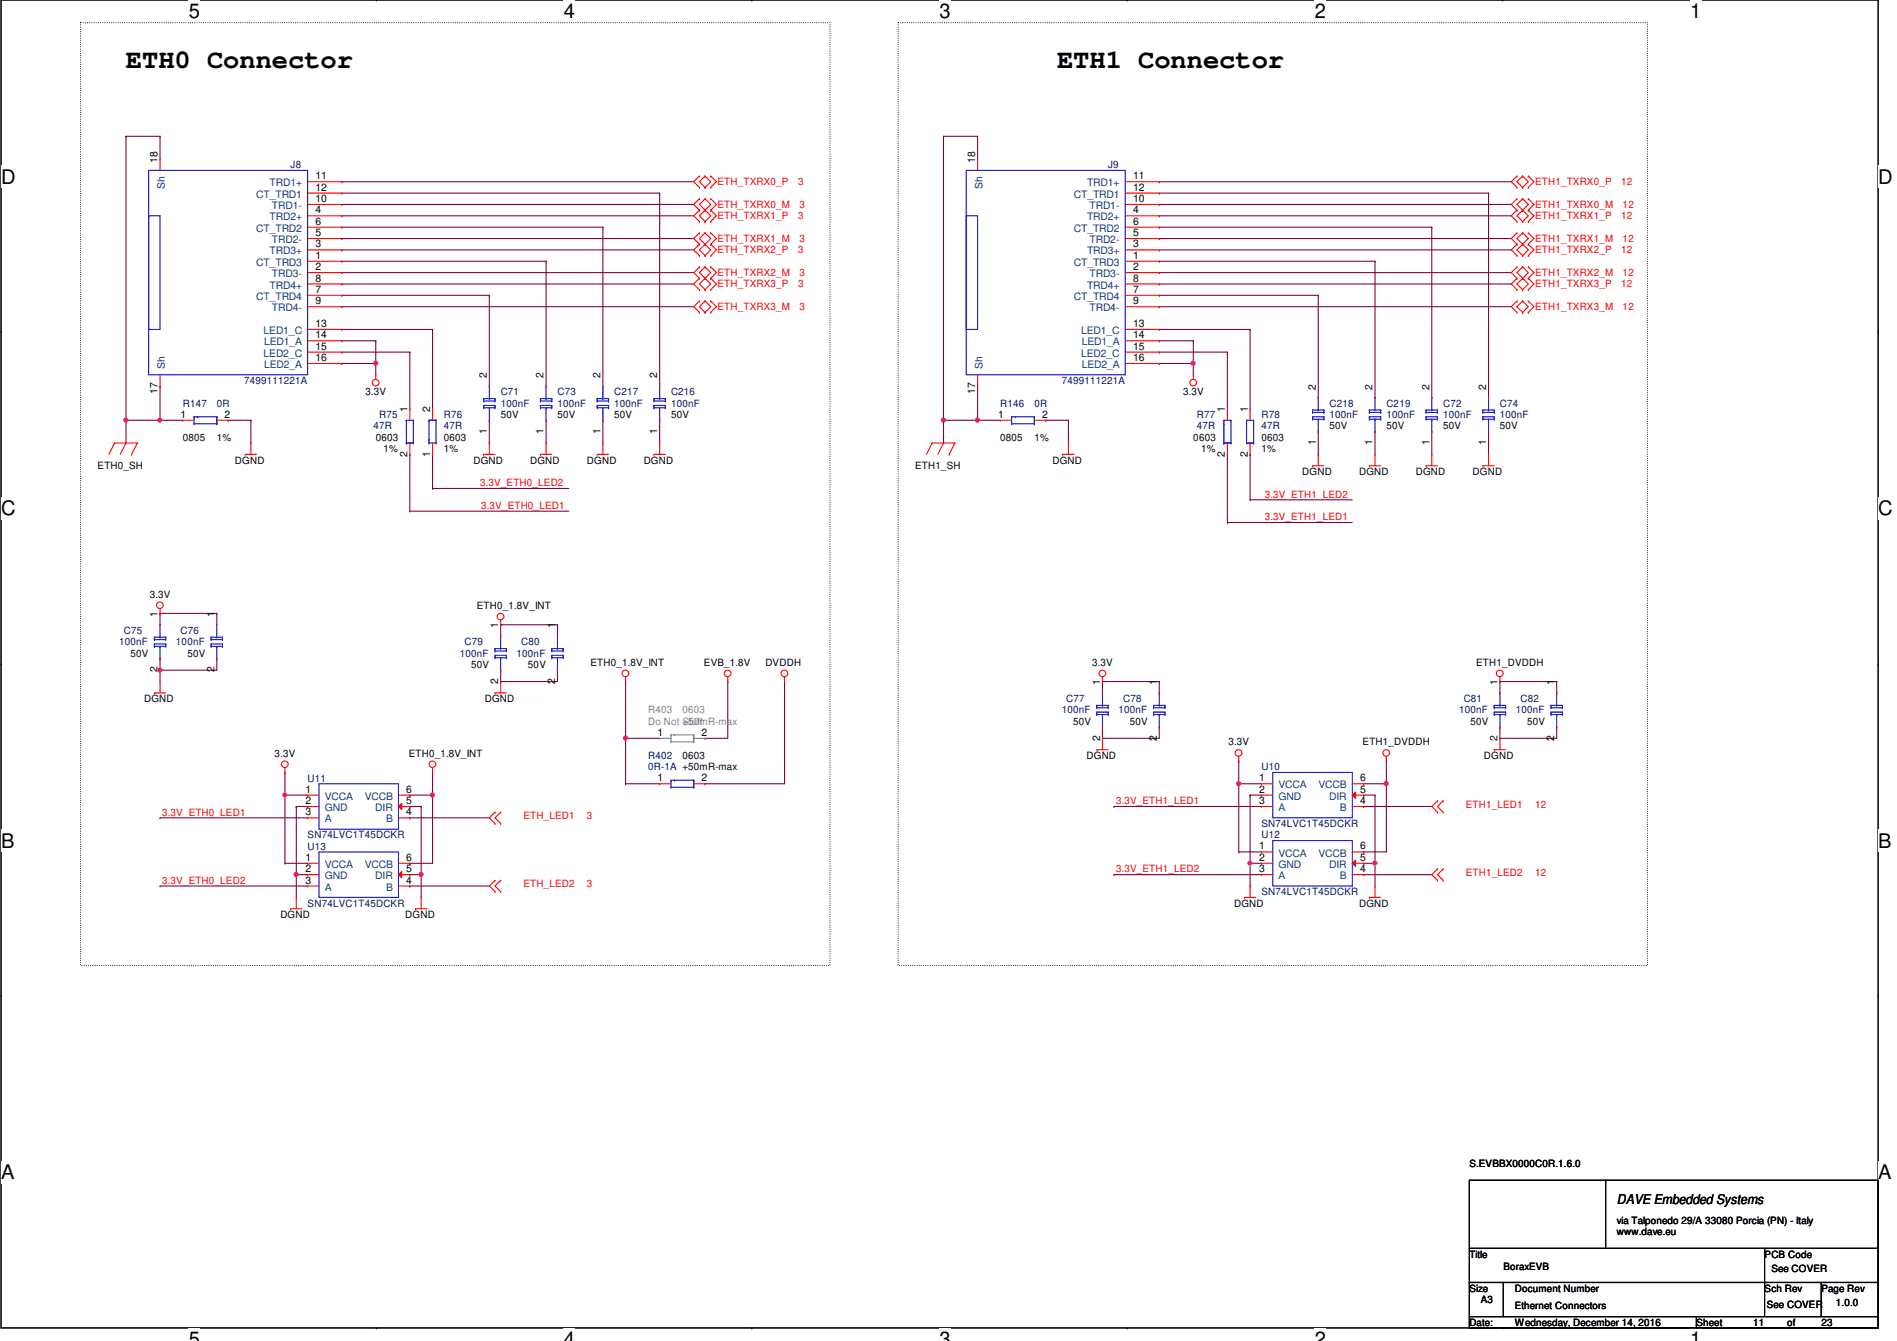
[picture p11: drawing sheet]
<svg xmlns="http://www.w3.org/2000/svg" width="297mm" height="210mm" viewBox="0 0 297 210" stroke-linecap="round" stroke-linejoin="round" font-family="sans-serif">
<path d="M.2 0h293.9v207.9h-293.9z" fill="none" stroke="#000" stroke-width=".17"/>
<g fill="#fff">
<path d="M29.5 0h1.8v3.5h-1.8z"/>
<path d="M29.5 207.9h1.8v2h-1.8z"/>
</g>
<path d="M58.9 0h.1M58.9 207.9h.1" fill="none" stroke="#000" stroke-width=".17"/>
<g fill="#fff">
<path d="M88.3 0h1.7v3.5h-1.7z"/>
<path d="M88.3 207.9h1.7v2h-1.7z"/>
</g>
<path d="M117.7 0h.1M117.7 207.9h.1" fill="none" stroke="#000" stroke-width=".17"/>
<g fill="#fff">
<path d="M147.1 0h1.7v3.5h-1.7z"/>
<path d="M147.1 207.9h1.7v2h-1.7z"/>
</g>
<path d="M176.5 0h.1M176.5 207.9h.1" fill="none" stroke="#000" stroke-width=".17"/>
<g fill="#fff">
<path d="M205.9 0h1.7v3.5h-1.7z"/>
<path d="M205.9 207.9h1.7v2h-1.7z"/>
</g>
<path d="M235.3 0h.1M235.3 207.9h.1" fill="none" stroke="#000" stroke-width=".17"/>
<g fill="#fff">
<path d="M264.7 0h1.7v3.5h-1.7z"/>
<path d="M264.7 207.9h1.7v2h-1.7z"/>
<path d="M.2 26h2.2v3.4h-2.2z"/>
<path d="M294.1 26h2.2v3.4h-2.2z"/>
<path d="M.2 77.9h2.2v3.5h-2.2z"/>
<path d="M294.1 77.9h2.2v3.5h-2.2z"/>
</g>
<path d="M.2 51.9h.1M294.1 51.9h.1" fill="none" stroke="#000" stroke-width=".17"/>
<g fill="#fff">
<path d="M.2 129.9h2v3.4h-2z"/>
<path d="M294.1 129.9h2.1v3.4h-2.1z"/>
</g>
<path d="M.2 103.9h.1M294.1 103.9h.1" fill="none" stroke="#000" stroke-width=".17"/>
<path d="M.2 103.9h.1M294.1 103.9h.1" fill="none" stroke="#000" stroke-width=".16"/>
<g fill="#fff">
<path d="M.2 181.8h2v3.5h-2z"/>
<path d="M294.1 181.8h2.1v3.5h-2.1z"/>
</g>
<path d="M.2 155.9h.1M294.1 155.9h.1" fill="none" stroke="#000" stroke-width=".17"/>
<path d="M12.6 3.6h117.4v147.5h-117.4zM140.6 3.6h117.4v147.5h-117.4z" fill="none" stroke="#000" stroke-width=".17" stroke-dasharray="0 .3"/>
<path d="M19.7 21.3h.1M19.7 21.3v44.5M19.7 65.8h.1M19.7 65.8h5.4" fill="none" stroke="#7f0040" stroke-width=".17"/>
<circle cx="19.7" cy="65.8" r=".32" fill="#f0f"/>
<circle cx="19.7" cy="65.8" r=".32" fill="none" stroke="#f0f" stroke-width=".17"/>
<path d="M25.1 21.3h.1M25.1 21.3v3.6M19.7 65.8h.1M19.7 65.8v3.5M25.1 65.8h.1M25.1 60.5h.1M25.1 65.8h3.5M25.1 60.5v5.3M35.7 65.8h.1M35.7 65.8h3.6M39.3 65.8h.1M39.3 65.8v3.5" fill="none" stroke="#7f0040" stroke-width=".17"/>
<circle cx="25" cy="65.8" r=".32" fill="#f0f"/>
<circle cx="25" cy="65.8" r=".32" fill="none" stroke="#f0f" stroke-width=".17"/>
<g fill="none" stroke="#7f0040" stroke-width=".17">
<path d="M19.7 21.3h.1M19.7 21.3h5.4M53.5 32h.1M53.5 28.4h.1M53.5 39.1h.1M53.5 33.8h.1M53.5 37.3h.1M53.5 32h55.1M53.5 28.4h55.1M53.5 39.1h55.1M53.5 33.8h55.1M53.5 37.3h55.1"/>
<path d="M53.5 42.7h.1M53.5 44.4h.1M53.5 48h.1M53.5 42.7h55.1M53.5 44.4h55.1M53.5 48h55.1M76.6 65.8h.1M76.6 65.8v3.5M25.1 103.1h.1M25.1 103.1v1.8"/>
</g>
<circle cx="25" cy="104.9" r=".32" fill="#f0f"/>
<circle cx="25" cy="104.9" r=".32" fill="none" stroke="#f0f" stroke-width=".17"/>
<g fill="none" stroke="#7f0040" stroke-width=".17">
<path d="M25.1 96h.1M25.1 96h8.8M25.1 96v1.8M33.9 96h.1M33.9 96v1.8M78.4 97.8h.1M78.4 97.8v1.8M78.4 97.8h8.9M87.3 97.8h.1M87.3 97.8v1.8M25.1 104.9h.1M25.1 104.9v1.8"/>
<path d="M33.9 103.1h.1M33.9 103.1v1.8h-8.8M78.4 104.9h.1M78.4 106.7h.1M78.4 104.9v1.8M87.3 104.9h.1M87.3 104.9v1.8h-8.9M25.1 138.7h.1M25.1 128h.1M25.1 138.7h23.1M25.1 128h23.1M64.2 124.5h.1"/>
<path d="M64.2 135.1h.1M64.2 124.5h3.5M67.7 120.9h.1M67.7 124.5h.1M67.7 120.9v14.2h-3.5"/>
</g>
<circle cx="67.7" cy="124.4" r=".32" fill="#f0f"/>
<circle cx="67.7" cy="124.4" r=".32" fill="none" stroke="#f0f" stroke-width=".17"/>
<path d="M44.6 120.9h.1M44.6 124.5h.1M44.6 120.9v14.2M44.6 124.5h3.6" fill="none" stroke="#7f0040" stroke-width=".17"/>
<circle cx="44.6" cy="124.4" r=".32" fill="#f0f"/>
<circle cx="44.6" cy="124.4" r=".32" fill="none" stroke="#f0f" stroke-width=".17"/>
<path d="M44.6 135.1h.1M44.6 135.1h3.6M46.4 136.9h.1M46.4 126.2h.1M46.4 136.9h1.8M46.4 126.2v14.3M46.4 126.2h1.8" fill="none" stroke="#7f0040" stroke-width=".17"/>
<circle cx="46.4" cy="136.9" r=".32" fill="#f0f"/>
<circle cx="46.4" cy="136.9" r=".32" fill="none" stroke="#f0f" stroke-width=".17"/>
<path d="M64.2 136.9h.1M64.2 136.9h1.8M66 136.9h.1M66 126.2h.1M66 126.2v14.3" fill="none" stroke="#7f0040" stroke-width=".17"/>
<circle cx="65.9" cy="136.9" r=".32" fill="#f0f"/>
<circle cx="65.9" cy="136.9" r=".32" fill="none" stroke="#f0f" stroke-width=".17"/>
<path d="M147.7 21.3h.1M147.7 21.3v44.5M147.7 65.8h.1M147.7 65.8h5.4M64.2 126.2h.1M64.2 128h.1M64.2 138.7h.1M64.2 126.2h1.8M64.2 128h12.4M64.2 138.7h12.4" fill="none" stroke="#7f0040" stroke-width=".17"/>
<circle cx="147.7" cy="65.8" r=".32" fill="#f0f"/>
<circle cx="147.7" cy="65.8" r=".32" fill="none" stroke="#f0f" stroke-width=".17"/>
<g fill="none" stroke="#7f0040" stroke-width=".17">
<path d="M153.1 21.3h.1M153.1 21.3v3.6M147.7 65.8h.1M147.7 65.8v3.5M153.1 65.8h.1M153.1 60.5h.1M153.1 65.8h3.5M153.1 60.5v5.3M163.7 65.8h.1M163.7 65.8h3.6M167.3 65.8h.1M167.3 65.8v3.5"/>
<path d="M192.2 71.1h.1M192.2 71.1v10.7M195.7 71.1h.1M195.7 71.1v7.1"/>
</g>
<circle cx="153" cy="65.8" r=".32" fill="#f0f"/>
<circle cx="153" cy="65.8" r=".32" fill="none" stroke="#f0f" stroke-width=".17"/>
<g fill="none" stroke="#7f0040" stroke-width=".17">
<path d="M147.7 21.3h.1M147.7 21.3h5.4M181.5 32h.1M181.5 28.4h.1M181.5 39.1h.1M181.5 33.8h.1M181.5 37.3h.1M181.5 32h55.1M181.5 28.4h55.1M181.5 39.1h55.1M181.5 33.8h55.1M181.5 37.3h55.1"/>
<path d="M181.5 42.7h.1M181.5 44.4h.1M181.5 48h.1M181.5 42.7h55.1M181.5 44.4h55.1M181.5 48h55.1M224.2 67.6h.1M224.2 67.6v3.5M174.4 126.2h.1M174.4 136.9h.1M174.4 126.2h23.1M174.4 136.9h23.1"/>
<path d="M217.1 122.7h.1M217.1 122.7v10.6"/>
</g>
<circle cx="217.1" cy="122.7" r=".32" fill="#f0f"/>
<circle cx="217.1" cy="122.7" r=".32" fill="none" stroke="#f0f" stroke-width=".17"/>
<path d="M194 122.7h.1M194 122.7v10.6M213.5 122.7h.1M213.5 133.3h.1M213.5 122.7h3.6M213.5 133.3h3.6" fill="none" stroke="#7f0040" stroke-width=".17"/>
<circle cx="193.9" cy="122.7" r=".32" fill="#f0f"/>
<circle cx="193.9" cy="122.7" r=".32" fill="none" stroke="#f0f" stroke-width=".17"/>
<g fill="none" stroke="#7f0040" stroke-width=".17">
<path d="M234.9 106.7h.1M234.9 113.8h.1M234.9 115.6h.1M234.9 106.7v1.8M234.9 113.8v1.8M234.9 106.7h8.9M243.8 106.7h.1M243.8 113.8h.1M243.8 106.7v1.8M243.8 113.8v1.8h-8.9M194 122.7h.1M194 133.3h.1"/>
<path d="M194 122.7h3.5M194 133.3h3.5M195.7 135.1h.1M195.7 124.5h.1M195.7 135.1v3.6M195.7 135.1h1.8M195.7 124.5h1.8M213.5 135.1h.1M213.5 124.5h.1M213.5 136.9h.1M213.5 126.2h.1M213.5 135.1h1.8"/>
<path d="M213.5 124.5h1.8M213.5 136.9h10.7M213.5 126.2h10.7M215.3 135.1h.1M215.3 124.5h.1M215.3 124.5v14.2"/>
</g>
<circle cx="215.3" cy="135.1" r=".32" fill="#f0f"/>
<circle cx="215.3" cy="135.1" r=".32" fill="none" stroke="#f0f" stroke-width=".17"/>
<path d="M194 119.1h.1M194 119.1v3.6M217.1 119.1h.1M217.1 119.1v3.6M195.7 124.5h.1M195.7 124.5v10.6" fill="none" stroke="#7f0040" stroke-width=".17"/>
<circle cx="195.7" cy="135.1" r=".32" fill="#f0f"/>
<circle cx="195.7" cy="135.1" r=".32" fill="none" stroke="#f0f" stroke-width=".17"/>
<g fill="none" stroke="#7f0040" stroke-width=".17">
<path d="M53.5 30.2h.1M53.5 35.6h.1M53.5 30.2h49.8M53.5 35.6h40.9M94.4 35.6h.1M94.4 35.6v24.9M103.3 30.2h.1M103.3 30.2v30.3M53.5 40.9h.1M53.5 46.2h.1M53.5 53.3h.1M53.5 56.9h.1"/>
<path d="M53.5 40.9h32M53.5 46.2h23.1M53.5 53.3h5.3M53.5 56.9h5.3M58.8 56.9h.1M58.8 56.9v1.8M76.6 46.2h.1M76.6 46.2v14.3M85.5 40.9h.1M85.5 40.9v19.6M85.5 65.8h.1M85.5 65.8v3.5"/>
<path d="M94.4 65.8h.1M94.4 65.8v3.5M103.3 65.8h.1M103.3 65.8v3.5M172.6 106.7h.1M172.6 115.6h.1M172.6 113.8h.1M172.6 106.7v1.8M172.6 113.8v1.8M172.6 106.7h8.9M181.5 113.8h.1M181.5 106.7h.1"/>
<path d="M181.5 106.7v1.8M181.5 113.8v1.8h-8.9"/>
</g>
<circle cx="58.8" cy="56.9" r=".32" fill="#f0f"/>
<circle cx="58.8" cy="56.9" r=".32" fill="none" stroke="#f0f" stroke-width=".17"/>
<g fill="none" stroke="#7f0040" stroke-width=".17">
<path d="M181.5 30.2h.1M181.5 35.6h.1M181.5 30.2h51.6M181.5 35.6h42.7M224.2 35.6h.1M224.2 35.6v26.6M233.1 30.2h.1M233.1 30.2v32M53.5 55.1h.1M53.5 51.6h.1M53.5 55.1h10.7M53.5 51.6h14.2"/>
<path d="M58.8 53.3h.1M58.8 53.3v3.6M64.2 55.1h.1M64.2 55.1v8.9M67.7 51.6h.1M67.7 51.6v12.4M181.5 40.9h.1M181.5 46.2h.1M181.5 53.3h.1M181.5 56.9h.1M181.5 40.9h33.8M181.5 46.2h24.9"/>
<path d="M181.5 53.3h5.4M181.5 56.9h5.4M186.9 56.9h.1M186.9 56.9v1.8M206.4 46.2h.1M206.4 46.2v16M215.3 40.9h.1M215.3 40.9v21.3M64.2 71.1h.1M64.2 71.1v8.9M67.7 76.5h.1M67.7 71.1h.1"/>
<path d="M67.7 76.5h21.4M67.7 71.1v5.4M195.7 78.2h.1M195.7 78.2h16M206.4 67.6h.1M206.4 67.6v3.5M215.3 67.6h.1M215.3 67.6v3.5M233.1 67.6h.1M233.1 67.6v3.5M64.2 80h.1M64.2 80h24.9"/>
<path d="M192.2 81.8h.1M192.2 81.8h19.5"/>
</g>
<circle cx="186.8" cy="56.9" r=".32" fill="#f0f"/>
<circle cx="186.8" cy="56.9" r=".32" fill="none" stroke="#f0f" stroke-width=".17"/>
<g fill="none" stroke="#7f0040" stroke-width=".17">
<path d="M181.5 55.1h.1M181.5 51.6h.1M181.5 55.1h10.7M181.5 51.6h14.2M186.9 53.3h.1M186.9 53.3v3.6M192.2 55.1h.1M192.2 55.1v8.9M195.7 51.6h.1M195.7 51.6v12.4M98 115.6h.1M98 115.6h5.3"/>
<path d="M98 115.6v7.1M110.4 115.6h.1M114 106.7h.1M114 106.7v8.9h-3.6M122.8 106.7h.1M122.8 106.7v16h-12.4M110.4 122.7h.1"/>
</g>
<circle cx="97.9" cy="115.5" r=".32" fill="#f0f"/>
<circle cx="97.9" cy="115.5" r=".32" fill="none" stroke="#f0f" stroke-width=".17"/>
<path d="M98 106.7h.1M98 106.7v8.9M98 122.7h.1M98 122.7h5.3" fill="none" stroke="#7f0040" stroke-width=".17"/>
<g fill="none" stroke="#f00" stroke-width=".17">
<path d="M25.1 24.9h.1M25.1 24.9v1.8M48.2 28.4h5.3M48.2 30.2h5.3M48.2 32h5.3M48.2 33.8h5.3M48.2 35.6h5.3M48.2 37.3h5.3M48.2 39.1h5.3M53.5 28.4h.1M53.5 30.2h.1M53.5 32h.1"/>
<path d="M53.5 33.8h.1M53.5 35.6h.1M53.5 37.3h.1M53.5 39.1h.1M109.5 29.3h.1M109.5 27.6h.1M109.5 34.7h.1M109.5 32.9h.1M109.5 31.1h.1M109.5 38.2h.1M109.5 36.4h.1M109.5 27.6l-.9 .8 .9 .9"/>
<path d="M109.5 36.4l-.9 .9 .9 .9M109.5 32.9l-.9 .9 .9 .9M109.5 31.1l-.9 .9 .9 .9M109.5 38.2l-.9 .9 .9 .9M110.4 29.3h.1M110.4 27.6h.1M110.4 34.7h.1M110.4 32.9h.1M110.4 31.1h.1M110.4 38.2h.1M110.4 36.4h.1M110.4 27.6l.9 .8-.9 .9"/>
<path d="M110.4 27.6l-.9 .8 .9 .9M110.4 31.1l-.9 .9 1.8 1.8-.9 .9M110.4 31.1l.9 .9-1.8 1.8 .9 .9M110.4 36.4l.9 .9-1.8 1.8 .9 .9M110.4 36.4l-.9 .9 1.8 1.8-.9 .9M111.3 27.6h.1M111.3 29.3h.1M111.3 32.9h.1M111.3 34.7h.1M111.3 31.1h.1M111.3 36.4h.1M111.3 38.2h.1"/>
<path d="M111.3 27.6l.9 .8-.9 .9M111.3 31.1l.9 .9-.9 .9M111.3 32.9l.9 .9-.9 .9M111.3 36.4l.9 .9-.9 .9M111.3 38.2l.9 .9-.9 .9M153.1 24.9h.1M153.1 24.9v1.8M176.2 28.4h5.3M176.2 30.2h5.3M176.2 32h5.3M176.2 33.8h5.3M176.2 35.6h5.3"/>
<path d="M176.2 37.3h5.3M176.2 39.1h5.3M181.5 28.4h.1M181.5 30.2h.1M181.5 32h.1M181.5 33.8h.1M181.5 35.6h.1M181.5 37.3h.1M181.5 39.1h.1M237.5 29.3h.1M237.5 27.6h.1M237.5 32.9h.1"/>
<path d="M237.5 31.1h.1M237.5 34.7h.1M237.5 38.2h.1M237.5 36.4h.1M237.5 31.1l-.9 .9 .9 .9M237.5 27.6l-.9 .8 .9 .9M237.5 36.4l-.9 .9 .9 .9M237.5 32.9l-.9 .9 .9 .9M237.5 38.2l-.9 .9 .9 .9M238.4 29.3h.1M238.4 27.6h.1M238.4 32.9h.1"/>
<path d="M238.4 31.1h.1M238.4 34.7h.1M238.4 38.2h.1M238.4 36.4h.1M238.4 27.6l.9 .8-.9 .9M238.4 27.6l-.9 .8 .9 .9M238.4 31.1l.9 .9-1.8 1.8 .9 .9M238.4 31.1l-.9 .9 1.8 1.8-.9 .9M238.4 36.4l.9 .9-1.8 1.8 .9 .9M238.4 36.4l-.9 .9 1.8 1.8-.9 .9M239.3 27.6h.1M239.3 29.3h.1"/>
<path d="M239.3 31.1h.1M239.3 32.9h.1M239.3 34.7h.1M239.3 36.4h.1M239.3 38.2h.1M239.3 27.6l.9 .8-.9 .9M239.3 31.1l.9 .9-.9 .9M239.3 32.9l.9 .9-.9 .9M239.3 36.4l.9 .9-.9 .9M239.3 38.2l.9 .9-.9 .9M25.1 58.7v1.8M48.2 40.9h5.3"/>
<path d="M48.2 56.9h5.3M48.2 55.1h5.3M48.2 42.7h5.3M48.2 44.4h5.3M48.2 46.2h5.3M48.2 48h5.3M48.2 53.3h5.3M48.2 51.6h5.3M53.5 40.9h.1M53.5 56.9h.1M53.5 55.1h.1M53.5 42.7h.1"/>
<path d="M53.5 44.4h.1M53.5 46.2h.1M53.5 48h.1M53.5 53.3h.1M53.5 51.6h.1M58.8 58.7h.1M58.8 58.7v.7M109.5 43.6h.1M109.5 41.8h.1M109.5 40h.1M109.5 45.3h.1M109.5 48.9h.1"/>
<path d="M109.5 47.1h.1M109.5 41.8l-.9 .9 .9 .9M109.5 43.6l-.9 .8 .9 .9M109.5 47.1l-.9 .9 .9 .9M110.4 43.6h.1M110.4 41.8h.1M110.4 40h.1M110.4 45.3h.1M110.4 48.9h.1M110.4 47.1h.1M110.4 41.8l.9 .9-1.8 1.7 .9 .9M110.4 41.8l-.9 .9 .9 .9"/>
<path d="M110.4 43.6l.9 .8-.9 .9M110.4 47.1l.9 .9-.9 .9M110.4 47.1l-.9 .9 .9 .9M111.3 41.8h.1M111.3 43.6h.1M111.3 40h.1M111.3 45.3h.1M111.3 47.1h.1M111.3 48.9h.1M111.3 41.8l.9 .9-.9 .9M111.3 43.6l.9 .8-.9 .9M111.3 47.1l.9 .9-.9 .9"/>
<path d="M153.1 58.7v1.8M176.2 40.9h5.3M176.2 56.9h5.3M176.2 55.1h5.3M176.2 42.7h5.3M176.2 44.4h5.3M176.2 46.2h5.3M176.2 48h5.3M176.2 53.3h5.3M176.2 51.6h5.3M181.5 40.9h.1M181.5 56.9h.1"/>
<path d="M181.5 55.1h.1M181.5 42.7h.1M181.5 44.4h.1M181.5 46.2h.1M181.5 48h.1M181.5 53.3h.1M181.5 51.6h.1M186.9 58.7h.1M186.9 58.7v.7M237.5 40h.1M237.5 43.6h.1M237.5 41.8h.1"/>
<path d="M237.5 45.3h.1M237.5 48.9h.1M237.5 47.1h.1M237.5 41.8l-.9 .9 .9 .9M237.5 47.1l-.9 .9 .9 .9M237.5 43.6l-.9 .8 .9 .9M238.4 40h.1M238.4 43.6h.1M238.4 41.8h.1M238.4 45.3h.1M238.4 48.9h.1M238.4 47.1h.1"/>
<path d="M238.4 41.8l.9 .9-1.8 1.7 .9 .9M238.4 41.8l-.9 .9 1.8 1.7-.9 .9M238.4 47.1l.9 .9-.9 .9M238.4 47.1l-.9 .9 .9 .9M239.3 40h.1M239.3 41.8h.1M239.3 43.6h.1M239.3 45.3h.1M239.3 47.1h.1M239.3 48.9h.1M239.3 41.8l.9 .9-.9 .9M239.3 43.6l.9 .8-.9 .9"/>
<path d="M239.3 47.1l.9 .9-.9 .9M17.9 69.3h.1M17.9 69.3l-.8 1.8M17.9 69.3h3.6M19.7 69.3h.1M19.7 69.3l-.9 1.8M20.6 71.1h.1M21.5 69.3h.1M21.5 69.3l-.9 1.8M25.1 60.5h.1M28.6 65.8h.1M28.6 65.8h1.8"/>
<path d="M33.9 65.8h1.8M35.7 65.8h.1M38.4 71.1h.1M38.4 71.1h1.8M39.3 69.3h.1M39.3 69.3v1.8M64.2 64h.1M64.2 71.1h.1M64.2 64v1.8M64.2 69.3v1.8M75.7 71.1h.1M75.7 71.1h1.8"/>
<path d="M76.6 69.3h.1M76.6 65.8h.1M76.6 60.5h.1M76.6 69.3v1.8M84.6 71.1h.1M84.6 71.1h1.8M85.5 69.3h.1M85.5 65.8h.1M85.5 60.5h.1M85.5 69.3v1.8M93.5 71.1h.1M93.5 71.1h1.8"/>
<path d="M94.4 69.3h.1M94.4 69.3v1.8M102.4 71.1h.1M102.4 71.1h1.8M103.3 69.3h.1M103.3 69.3v1.8M146 69.3h.1M146 69.3h3.5M146 69.3l-.9 1.8M147.7 69.3h.1M147.7 69.3l-.8 1.8M148.6 71.1h.1"/>
<path d="M149.5 69.3h.1M149.5 69.3l-.9 1.8M153.1 60.5h.1M166.4 71.1h.1M166.4 71.1h1.8M167.3 69.3h.1M167.3 69.3v1.8M192.2 64h.1M192.2 71.1h.1M192.2 64v1.8M192.2 69.3v1.8M195.7 64h.1"/>
<path d="M195.7 71.1h.1M195.7 64v1.8M195.7 69.3v1.8M205.5 72.9h.1M205.5 72.9h1.8M206.4 71.1h.1M206.4 71.1v1.8M214.4 72.9h.1M214.4 72.9h1.8M215.3 71.1h.1M215.3 71.1v1.8M223.3 72.9h.1"/>
<path d="M223.3 72.9h1.8M224.2 71.1h.1M224.2 71.1v1.8M232.2 72.9h.1M232.2 72.9h1.8M233.1 71.1h.1M233.1 67.6h.1M233.1 62.2h.1M233.1 71.1v1.8M25.1 96h.1M25.1 95.3v.7M78.4 97.8h.1"/>
<path d="M78.4 99.6h.1M78.4 97.1v.7M87.3 99.6h.1M24.2 108.5h.1M24.2 108.5h1.7M25.1 106.7h.1M25.1 106.7v1.8M77.5 108.5h.1M77.5 108.5h1.8M78.4 106.7h.1M78.4 104.9h.1M78.4 106.7v1.8"/>
<path d="M87.3 104.9h.1M98 106.7h.1M98 106v.7M114 106.7h.1M114 106v.7M122.8 106.7h.1M122.8 106v.7M171.7 117.3h.1M171.7 117.3h1.8M172.6 106.7h.1M172.6 115.6h.1M172.6 106v.7"/>
<path d="M172.6 115.6v1.7M181.5 108.5h.1M181.5 113.8h.1M194 119.1h.1M194 118.4v.7M217.1 119.1h.1M217.1 118.4v.7M234 117.3h.1M234 117.3h1.8M234.9 106.7h.1M234.9 115.6h.1M234.9 108.5h.1"/>
<path d="M234.9 113.8h.1M234.9 106v.7M234.9 115.6v1.7M44.6 120.9h.1M44.6 120.2v.7M48.2 124.5h.1M48.2 126.2h.1M48.2 128h.1M48.2 124.5h1.7M48.2 126.2h1.7M48.2 128h1.7M62.4 128h1.8"/>
<path d="M64.2 128h.1M67.7 120.9h.1M67.7 120.2v.7M77.5 128.9h.1M77.5 127.1h.1M77.5 139.6h.1M77.5 137.8h.1M77.5 127.1l-.9 .9 .9 .9M77.5 137.8l-.9 .9 .9 .9M78.4 127.1h.1M78.4 128.9h.1M78.4 137.8h.1"/>
<path d="M78.4 139.6h.1M78.4 127.1l-.9 .9 .9 .9M78.4 137.8l-.9 .9 .9 .9M195.7 138.7h.1M195.7 138.7v1.8M215.3 138.7h.1M215.3 138.7v1.8M225.1 137.8h.1M225.1 136h.1M225.1 127.1h.1M225.1 125.3h.1M225.1 136l-.9 .9 .9 .9"/>
<path d="M225.1 125.3l-.9 .9 .9 .9M226 136h.1M226 137.8h.1M226 125.3h.1M226 127.1h.1M226 136l-.9 .9 .9 .9M226 125.3l-.9 .9 .9 .9M45.5 142.2h.1M45.5 142.2h1.8M46.4 140.5h.1M46.4 140.5v1.7M65.1 142.2h.1"/>
<path d="M65.1 142.2h1.7M66 140.5h.1M66 140.5v1.7M194.9 140.5h.1M194.9 140.5h1.7M214.4 140.5h.1M214.4 140.5h1.8"/>
<circle cx="58.8" cy="59.9" r=".52"/>
<circle cx="186.8" cy="59.9" r=".52"/>
<circle cx="25" cy="94.7" r=".52"/>
<circle cx="78.4" cy="96.5" r=".52"/>
<circle cx="44.6" cy="119.6" r=".52"/>
<circle cx="67.7" cy="119.6" r=".52"/>
<circle cx="97.9" cy="105.4" r=".52"/>
<circle cx="113.9" cy="105.4" r=".52"/>
<circle cx="122.8" cy="105.4" r=".52"/>
<circle cx="172.6" cy="105.4" r=".52"/>
<circle cx="194" cy="117.9" r=".52"/>
<circle cx="217.1" cy="117.9" r=".52"/>
<circle cx="234.8" cy="105.4" r=".52"/>
</g>
<path d="M230.1 184.7h64v10.7h-64zM230.1 195.4h64v5.3h-64zM251.4 184.7h.1M251.4 184.7v10.7M276.3 195.4h.1M276.3 195.4v10.7M230.1 200.7h5.3v5.4h-5.3zM230.1 206.1h35.5v1.8h-35.5zM235.4 200.7h49.8v5.4h-49.8zM265.6 206.1h28.5v1.8h-28.5zM276.3 200.7h.1M285.2 200.7h8.9v5.4h-8.9z" fill="none" stroke="#000" stroke-width=".17"/>
<g fill="none" stroke="#00f" stroke-width=".17">
<path d="M23.3 26.7h24.9v32h-24.9zM23.3 33.8h1.8v17.8h-1.8zM151.3 26.7h24.9v32h-24.9zM151.3 33.8h1.8v17.8h-1.8zM30.4 66.3h.1M30.4 65.2h.1M30.4 65.2h3.5M30.4 66.3h3.5M30.4 65.2v1.1M30.9 65.2h.1M33.9 65.2h.1M33.9 66.3h.1"/>
<path d="M33.9 65.2v1.1M63.6 69.3h.1M63.6 65.8h.1M63.6 66.3h.1M63.6 69.3h1.1M63.6 65.8h1.1M63.6 65.8v3.5M64.7 69.3h.1M64.7 65.8h.1M64.7 65.8v3.5M75.7 63.8h.1M75.7 63.5h.1"/>
<path d="M75.7 62.8h.1M75.7 62.4h.1M75.7 63.8h1.8M75.7 63.5h1.8M75.7 62.8h1.8M75.7 62.4h1.8M75.7 62.4v.4M75.7 63.5v.3M76.6 63.8h.1M76.6 62.4h.1M76.6 60.5v1.9M76.6 63.8v2"/>
<path d="M77.5 63.5h.1M77.5 63.8h.1M77.5 62.4h.1M77.5 62.8h.1M77.5 62.4v.4M77.5 63.5v.3M84.6 63.8h.1M84.6 63.5h.1M84.6 62.8h.1M84.6 62.4h.1M84.6 63.8h1.8M84.6 62.4v.4"/>
<path d="M84.6 63.5v.3M84.6 63.5h1.8M84.6 62.8h1.8M84.6 62.4h1.8M85.5 63.8h.1M85.5 62.4h.1M85.5 60.5v1.9M85.5 63.8v2M86.4 63.5h.1M86.4 63.8h.1M86.4 62.4h.1M86.4 62.8h.1"/>
<path d="M86.4 62.4v.4M86.4 63.5v.3M191.6 69.3h.1M191.6 65.8h.1M191.6 66.3h.1M191.6 69.3h1.1M191.6 65.8h1.1M191.6 65.8v3.5M192.7 69.3h.1M192.7 65.8h.1M192.7 65.8v3.5M195.2 69.3h.1"/>
<path d="M195.2 65.8h.1M195.2 69.3h1.1M195.2 65.8v3.5M195.2 65.8h1.1M196.3 69.3h.1M196.3 65.8h.1M196.3 66.3h.1M196.3 65.8v3.5M232.2 65.6h.1M232.2 65.2h.1M232.2 64.6h.1M232.2 64.2h.1"/>
<path d="M232.2 65.2h1.8M232.2 65.6h1.8M232.2 64.2v.4M232.2 65.2v.4M232.2 64.6h1.8M232.2 64.2h1.8M233.1 65.6h.1M233.1 64.2h.1M233.1 62.2v2M233.1 65.6v2M234 65.2h.1M234 65.6h.1"/>
<path d="M234 64.2h.1M234 64.6h.1M234 64.2v.4M234 65.2v.4M78.4 99.6v1.9M87.3 99.6v1.9M77.5 101.5h.1M77.5 101.9h.1M77.5 102.6h.1M77.5 103h.1M77.5 101.5h1.8M77.5 101.5v.4"/>
<path d="M77.5 102.6v.4M77.5 101.9h1.8M77.5 102.6h1.8M77.5 103h1.8M78.4 101.5h.1M78.4 103h.1M78.4 103v1.9M79.3 101.9h.1M79.3 101.5h.1M79.3 103h.1M79.3 102.6h.1M79.3 101.5v.4"/>
<path d="M79.3 102.6v.4M86.4 101.5h.1M86.4 101.9h.1M86.4 102.6h.1M86.4 103h.1M86.4 101.5h1.8M86.4 101.9h1.8M86.4 102.6h1.8M86.4 103h1.8M86.4 101.5v.4M86.4 102.6v.4M87.3 101.5h.1"/>
<path d="M87.3 103h.1M87.3 103v1.9M88.2 101.9h.1M88.2 101.5h.1M88.2 103h.1M88.2 102.6h.1M88.2 101.5v.4M88.2 102.6v.4M180.6 110.4h.1M180.6 110.8h.1M180.6 111.5h.1M180.6 111.8h.1"/>
<path d="M180.6 110.4h1.8M180.6 110.4v.4M180.6 111.5v.3M180.6 110.8h1.8M180.6 111.5h1.8M180.6 111.8h1.8M181.5 110.4h.1M181.5 111.8h.1M181.5 108.5v1.9M181.5 111.8v2M182.4 110.8h.1M182.4 110.4h.1"/>
<path d="M182.4 111.8h.1M182.4 111.5h.1M182.4 110.4v.4M182.4 111.5v.3M234 110.4h.1M234 110.8h.1M234 111.5h.1M234 111.8h.1M234 110.4h1.8M234 110.8h1.8M234 111.5h1.8M234 111.8h1.8"/>
<path d="M234 110.4v.4M234 111.5v.3M234.9 110.4h.1M234.9 111.8h.1M234.9 108.5v1.9M234.9 111.8v2M235.8 110.8h.1M235.8 110.4h.1M235.8 111.8h.1M235.8 111.5h.1M235.8 110.4v.4M235.8 111.5v.3"/>
<path d="M49.9 122.7h12.5v7.1h-12.5z"/>
</g>
<g fill="none" stroke="#7f7f7f" stroke-width=".17">
<path d="M103.3 115.6h.1M103.3 115.6h1.8M105.1 116.1h.1M105.1 115h.1M105.1 115h3.5M105.1 116.1h3.5M105.1 115v1.1M105.6 115h.1M108.6 115h.1M108.6 116.1h.1M108.6 115v1.1M108.6 115.6h1.8"/>
<path d="M110.4 115.6h.1"/>
</g>
<path d="M62.4 126.2l.5-.5v1z" fill="#f00"/>
<g fill="none" stroke="#f00" stroke-width=".17">
<path d="M67.7 71.1h.1M67.7 64h.1M67.7 64v1.8M67.7 69.3v1.8M156.6 65.8h.1M156.6 65.8h1.8M162 65.8h1.7M163.7 65.8h.1M206.4 67.6h.1M206.4 62.2h.1M215.3 67.6h.1M215.3 62.2h.1"/>
<path d="M224.2 67.6h.1M224.2 62.2h.1M25.1 97.8h.1M33.9 97.8h.1M25.1 103.1h.1M33.9 103.1h.1M243.8 108.5h.1M243.8 113.8h.1M62.4 126.2l.5-.5v1zM62.4 126.2h1.8M62.4 124.5h1.8M64.2 126.2h.1"/>
<path d="M64.2 124.5h.1M103.3 122.7h.1M103.3 122.7h1.8M108.6 122.7h1.8M110.4 122.7h.1M197.5 122.7h.1M197.5 124.5h.1M197.5 126.2h.1M197.5 126.2h1.8M197.5 124.5h1.8M197.5 122.7h1.8M211.7 126.2h1.8"/>
<path d="M213.5 126.2h.1"/>
</g>
<g fill="none" stroke="#00f" stroke-width=".17">
<path d="M67.2 65.8h.1M67.2 69.3h.1M67.2 68.8h.1M67.2 65.8v3.5M67.2 65.8h1.1M67.2 69.3h1.1M68.3 65.8h.1M68.3 69.3h.1M68.3 65.8v3.5M158.4 66.3h.1M158.4 65.2h.1M158.4 65.2h3.6"/>
<path d="M158.4 66.3h3.6M158.4 65.2v1.1M159 65.2h.1M162 65.2h.1M162 66.3h.1M162 65.2v1.1M205.5 65.6h.1M205.5 65.2h.1M205.5 64.6h.1M205.5 64.2h.1M205.5 65.6h1.8M205.5 65.2h1.8"/>
<path d="M205.5 64.6h1.8M205.5 64.2h1.8M205.5 64.2v.4M205.5 65.2v.4M206.4 65.6h.1M206.4 64.2h.1M206.4 62.2v2M206.4 65.6v2M207.3 65.2h.1M207.3 65.6h.1M207.3 64.2h.1M207.3 64.6h.1"/>
<path d="M207.3 64.2v.4M207.3 65.2v.4M214.4 65.6h.1M214.4 65.2h.1M214.4 64.6h.1M214.4 64.2h.1M214.4 65.6h1.8M214.4 65.2h1.8M214.4 64.6h1.8M214.4 64.2h1.8M214.4 64.2v.4M214.4 65.2v.4"/>
<path d="M215.3 65.6h.1M215.3 64.2h.1M215.3 62.2v2M215.3 65.6v2M216.2 65.2h.1M216.2 65.6h.1M216.2 64.2h.1M216.2 64.6h.1M216.2 64.2v.4M216.2 65.2v.4M223.3 65.6h.1M223.3 65.2h.1"/>
<path d="M223.3 64.6h.1M223.3 64.2h.1M223.3 65.6h1.8M223.3 64.2v.4M223.3 65.2v.4M223.3 65.2h1.8M223.3 64.6h1.8M223.3 64.2h1.8M224.2 65.6h.1M224.2 64.2h.1M224.2 62.2v2M224.2 65.6v2"/>
<path d="M225.1 65.2h.1M225.1 65.6h.1M225.1 64.2h.1M225.1 64.6h.1M225.1 64.2v.4M225.1 65.2v.4M24.2 99.7h.1M24.2 99.7h1.7M24.2 99.7v.4M25.1 99.7h.1M25.1 97.8v1.9M25.9 99.7h.1"/>
<path d="M25.9 99.7v.4M33.1 99.7h.1M33.1 99.7h1.7M33.1 99.7v.4M33.9 99.7h.1M33.9 97.8v1.9M34.8 99.7h.1M34.8 99.7v.4M24.2 100.1h.1M24.2 100.8h.1M24.2 101.2h.1M24.2 100.8v.4"/>
<path d="M24.2 100.1h1.7M24.2 100.8h1.7M24.2 101.2h1.7M25.1 101.2h.1M25.1 101.2v1.9M25.9 100.1h.1M25.9 101.2h.1M25.9 100.8h.1M25.9 100.8v.4M33.1 100.1h.1M33.1 100.8h.1M33.1 101.2h.1"/>
<path d="M33.1 100.1h1.7M33.1 100.8h1.7M33.1 101.2h1.7M33.1 100.8v.4M33.9 101.2h.1M33.9 101.2v1.9M34.8 100.1h.1M34.8 101.2h.1M34.8 100.8h.1M34.8 100.8v.4M242.9 110.4h.1M242.9 110.8h.1"/>
<path d="M242.9 111.5h.1M242.9 111.8h.1M242.9 110.4h1.7M242.9 110.4v.4M242.9 111.5v.3M242.9 110.8h1.7M242.9 111.5h1.7M242.9 111.8h1.7M243.8 110.4h.1M243.8 111.8h.1M243.8 108.5v1.9M243.8 111.8v2"/>
<path d="M244.6 110.8h.1M244.6 110.4h.1M244.6 111.8h.1M244.6 111.5h.1M244.6 110.4v.4M244.6 111.5v.3M105.1 123.2h.1M105.1 122.1h.1M105.1 122.1h3.5M105.1 123.2h3.5M105.1 122.1v1.1M105.6 122.1h.1"/>
<path d="M108.6 122.1h.1M108.6 123.2h.1M108.6 122.1v1.1M199.3 120.9h12.4v7.1h-12.4z"/>
</g>
<path d="M211.7 124.5l.6-.5v1z" fill="#f00"/>
<g fill="none" stroke="#f00" stroke-width=".17">
<path d="M48.2 135.1h.1M48.2 136.9h.1M48.2 138.7h.1M48.2 135.1h1.7M48.2 136.9h1.7M48.2 138.7h1.7M62.4 138.7h1.8M64.2 138.7h.1M211.7 124.5l.6-.5v1zM211.7 124.5h1.8M211.7 122.7h1.8M213.5 124.5h.1"/>
<path d="M213.5 122.7h.1"/>
</g>
<path d="M49.9 133.3h12.5v7.2h-12.5z" fill="none" stroke="#00f" stroke-width=".17"/>
<path d="M62.4 136.9l.5-.5v1z" fill="#f00"/>
<g fill="none" stroke="#f00" stroke-width=".17">
<path d="M94.4 65.8h.1M94.4 60.5h.1M103.3 65.8h.1M103.3 60.5h.1M172.6 108.5h.1M172.6 113.8h.1M62.4 136.9l.5-.5v1zM62.4 136.9h1.8M62.4 135.1h1.8M64.2 136.9h.1M64.2 135.1h.1M197.5 133.3h.1"/>
<path d="M197.5 135.1h.1M197.5 136.9h.1M197.5 136.9h1.8M197.5 135.1h1.8M197.5 133.3h1.8M211.7 136.9h1.8M213.5 136.9h.1"/>
</g>
<g fill="none" stroke="#00f" stroke-width=".17">
<path d="M93.5 63.8h.1M93.5 63.5h.1M93.5 62.8h.1M93.5 62.4h.1M93.5 63.8h1.8M93.5 63.5h1.8M93.5 62.8h1.8M93.5 62.4h1.8M93.5 62.4v.4M93.5 63.5v.3M94.4 63.8h.1M94.4 62.4h.1"/>
<path d="M94.4 60.5v1.9M94.4 63.8v2M95.3 63.5h.1M95.3 63.8h.1M95.3 62.4h.1M95.3 62.8h.1M95.3 62.4v.4M95.3 63.5v.3M102.4 63.8h.1M102.4 63.5h.1M102.4 62.8h.1M102.4 62.4h.1"/>
<path d="M102.4 63.8h1.8M102.4 62.4v.4M102.4 63.5v.3M102.4 63.5h1.8M102.4 62.8h1.8M102.4 62.4h1.8M103.3 63.8h.1M103.3 62.4h.1M103.3 60.5v1.9M103.3 63.8v2M104.2 63.5h.1M104.2 63.8h.1"/>
<path d="M104.2 62.4h.1M104.2 62.8h.1M104.2 62.4v.4M104.2 63.5v.3M171.7 110.4h.1M171.7 110.8h.1M171.7 111.5h.1M171.7 111.8h.1M171.7 110.4h1.8M171.7 110.4v.4M171.7 111.5v.3M171.7 110.8h1.8"/>
<path d="M171.7 111.5h1.8M171.7 111.8h1.8M172.6 110.4h.1M172.6 111.8h.1M172.6 108.5v1.9M172.6 111.8v2M173.5 110.8h.1M173.5 110.4h.1M173.5 111.8h.1M173.5 111.5h.1M173.5 110.4v.4M173.5 111.5v.3"/>
<path d="M199.3 131.6h12.4v7.1h-12.4z"/>
</g>
<path d="M211.7 135.1l.6-.5v1z" fill="#f00"/>
<path d="M211.7 135.1l.6-.5v1zM211.7 135.1h1.8M211.7 133.3h1.8M213.5 135.1h.1M213.5 133.3h.1" fill="none" stroke="#f00" stroke-width=".17"/>
<circle cx="19.7" cy="65.8" r=".32" fill="#f0f"/>
<circle cx="19.7" cy="65.8" r=".32" fill="none" stroke="#f0f" stroke-width=".17"/>
<circle cx="25" cy="65.8" r=".32" fill="#f0f"/>
<circle cx="25" cy="65.8" r=".32" fill="none" stroke="#f0f" stroke-width=".17"/>
<circle cx="25" cy="104.9" r=".32" fill="#f0f"/>
<circle cx="25" cy="104.9" r=".32" fill="none" stroke="#f0f" stroke-width=".17"/>
<circle cx="67.7" cy="124.4" r=".32" fill="#f0f"/>
<circle cx="67.7" cy="124.4" r=".32" fill="none" stroke="#f0f" stroke-width=".17"/>
<circle cx="44.6" cy="124.4" r=".32" fill="#f0f"/>
<circle cx="44.6" cy="124.4" r=".32" fill="none" stroke="#f0f" stroke-width=".17"/>
<circle cx="46.4" cy="136.9" r=".32" fill="#f0f"/>
<circle cx="46.4" cy="136.9" r=".32" fill="none" stroke="#f0f" stroke-width=".17"/>
<circle cx="65.9" cy="136.9" r=".32" fill="#f0f"/>
<circle cx="65.9" cy="136.9" r=".32" fill="none" stroke="#f0f" stroke-width=".17"/>
<circle cx="147.7" cy="65.8" r=".32" fill="#f0f"/>
<circle cx="147.7" cy="65.8" r=".32" fill="none" stroke="#f0f" stroke-width=".17"/>
<circle cx="153" cy="65.8" r=".32" fill="#f0f"/>
<circle cx="153" cy="65.8" r=".32" fill="none" stroke="#f0f" stroke-width=".17"/>
<circle cx="217.1" cy="122.7" r=".32" fill="#f0f"/>
<circle cx="217.1" cy="122.7" r=".32" fill="none" stroke="#f0f" stroke-width=".17"/>
<circle cx="193.9" cy="122.7" r=".32" fill="#f0f"/>
<circle cx="193.9" cy="122.7" r=".32" fill="none" stroke="#f0f" stroke-width=".17"/>
<circle cx="215.3" cy="135.1" r=".32" fill="#f0f"/>
<circle cx="215.3" cy="135.1" r=".32" fill="none" stroke="#f0f" stroke-width=".17"/>
<circle cx="195.7" cy="135.1" r=".32" fill="#f0f"/>
<circle cx="195.7" cy="135.1" r=".32" fill="none" stroke="#f0f" stroke-width=".17"/>
<circle cx="58.8" cy="56.9" r=".32" fill="#f0f"/>
<circle cx="58.8" cy="56.9" r=".32" fill="none" stroke="#f0f" stroke-width=".17"/>
<circle cx="186.8" cy="56.9" r=".32" fill="#f0f"/>
<circle cx="186.8" cy="56.9" r=".32" fill="none" stroke="#f0f" stroke-width=".17"/>
<circle cx="97.9" cy="115.5" r=".32" fill="#f0f"/>
<circle cx="97.9" cy="115.5" r=".32" fill="none" stroke="#f0f" stroke-width=".17"/>
<g font-size="4.2">
<text x="19.7" y="10.7">ETH0 Connector</text>
<text x="165.5" y="10.7">ETH1 Connector</text>
</g>
<g font-size="3.1">
<text x="29.5" y="2.8">5</text>
<text x="88.3" y="2.8">4</text>
<text x="147.1" y="2.8">3</text>
<text x="205.9" y="2.8">2</text>
<text x="264.7" y="2.8">1</text>
<text x=".2" y="28.7">D</text>
<text x="294.1" y="28.7">D</text>
<text x=".2" y="80.7">C</text>
<text x="294.1" y="80.7">C</text>
<text x=".2" y="132.7">B</text>
<text x="294.1" y="132.7">B</text>
<text x=".2" y="184.6">A</text>
<text x="294.1" y="184.6">A</text>
<text x="29.5" y="210.7">5</text>
<text x="88.3" y="210.7">4</text>
<text x="147.1" y="210.7">3</text>
<text x="205.9" y="210.7">2</text>
<text x="264.7" y="210.7">1</text>
</g>
<text font-size="2.1" x="253.2" y="188.5">DAVE Embedded Systems</text>
<g font-size="1.6">
<text x="24.7" y="25.4" transform="rotate(-90 24.7 25.4)">18</text>
<text x="49.4" y="28.1">11</text>
<text x="49.4" y="29.8">12</text>
<text x="152.7" y="25.4" transform="rotate(-90 152.7 25.4)">18</text>
<text x="177.4" y="28.1">11</text>
<text x="177.4" y="29.8">12</text>
<text x="49.4" y="31.6">10</text>
<text x="49.4" y="33.4">4</text>
<text x="49.4" y="35.2">6</text>
<text x="177.4" y="31.6">10</text>
<text x="177.4" y="33.4">4</text>
<text x="177.4" y="35.2">6</text>
<text x="49.4" y="37">5</text>
<text x="49.4" y="38.7">3</text>
<text x="49.4" y="40.5">1</text>
<text x="177.4" y="37">5</text>
<text x="177.4" y="38.7">3</text>
<text x="177.4" y="40.5">1</text>
<text x="49.4" y="42.3">2</text>
<text x="49.4" y="44.1">8</text>
<text x="49.4" y="45.8">7</text>
<text x="49.4" y="47.6">9</text>
<text x="177.4" y="42.3">2</text>
<text x="177.4" y="44.1">8</text>
<text x="177.4" y="45.8">7</text>
<text x="177.4" y="47.6">9</text>
<text x="49.4" y="53">14</text>
<text x="49.4" y="51.2">13</text>
<text x="177.4" y="53">14</text>
<text x="177.4" y="51.2">13</text>
<text x="49.4" y="56.5">16</text>
<text x="49.4" y="54.7">15</text>
<text x="76.2" y="59.2" transform="rotate(-90 76.2 59.2)">2</text>
<text x="85.1" y="59.2" transform="rotate(-90 85.1 59.2)">2</text>
<text x="94" y="59.2" transform="rotate(-90 94 59.2)">2</text>
<text x="102.9" y="59.2" transform="rotate(-90 102.9 59.2)">2</text>
<text x="177.4" y="56.5">16</text>
<text x="177.4" y="54.7">15</text>
<text x="24.7" y="61.7" transform="rotate(-90 24.7 61.7)">17</text>
<text x="28.3" y="65.4">1</text>
<text x="35.2" y="65.4">2</text>
<text x="57.2" y="61.9">3.3V</text>
<text x="63.8" y="64.6" transform="rotate(-90 63.8 64.6)">1</text>
<text x="67.3" y="64.6" transform="rotate(-90 67.3 64.6)">2</text>
<text x="78.4" y="65.4">50V</text>
<text x="87.3" y="65.4">50V</text>
<text x="96.2" y="65.4">50V</text>
<text x="105.1" y="65.4">50V</text>
<text x="152.7" y="61.7" transform="rotate(-90 152.7 61.7)">17</text>
<text x="156.3" y="65.4">1</text>
<text x="163.2" y="65.4">2</text>
<text x="185.2" y="61.9">3.3V</text>
<text x="191.8" y="64.6" transform="rotate(-90 191.8 64.6)">1</text>
<text x="195.4" y="64.6" transform="rotate(-90 195.4 64.6)">1</text>
<text x="206" y="61" transform="rotate(-90 206 61)">2</text>
<text x="214.9" y="61" transform="rotate(-90 214.9 61)">2</text>
<text x="223.8" y="61" transform="rotate(-90 223.8 61)">2</text>
<text x="232.7" y="61" transform="rotate(-90 232.7 61)">2</text>
<text x="28.6" y="69">0805</text>
<text x="33.9" y="69">1%</text>
<text x="58.8" y="69">0603</text>
<text x="60.1" y="70.8">1%</text>
<text x="63.8" y="71.5" transform="rotate(-90 63.8 71.5)">2</text>
<text x="67.3" y="71.5" transform="rotate(-90 67.3 71.5)">1</text>
<text x="69.5" y="69">0603</text>
<text x="69.5" y="70.8">1%</text>
<text x="76.2" y="67.9" transform="rotate(-90 76.2 67.9)">1</text>
<text x="85.1" y="67.9" transform="rotate(-90 85.1 67.9)">1</text>
<text x="94" y="67.9" transform="rotate(-90 94 67.9)">1</text>
<text x="102.9" y="67.9" transform="rotate(-90 102.9 67.9)">1</text>
<text x="156.6" y="69">0805</text>
<text x="162" y="69">1%</text>
<text x="186.9" y="69">0603</text>
<text x="188.1" y="70.8">1%</text>
<text x="191.8" y="71.5" transform="rotate(-90 191.8 71.5)">2</text>
<text x="195.4" y="71.5" transform="rotate(-90 195.4 71.5)">2</text>
<text x="197.5" y="69">0603</text>
<text x="197.5" y="70.8">1%</text>
<text x="206" y="69.7" transform="rotate(-90 206 69.7)">1</text>
<text x="208.2" y="67.2">50V</text>
<text x="214.9" y="69.7" transform="rotate(-90 214.9 69.7)">1</text>
<text x="217.1" y="67.2">50V</text>
<text x="223.8" y="69.7" transform="rotate(-90 223.8 69.7)">1</text>
<text x="226" y="67.2">50V</text>
<text x="232.7" y="69.7" transform="rotate(-90 232.7 69.7)">1</text>
<text x="234.9" y="67.2">50V</text>
<text x="15.3" y="73.4">ETH0_SH</text>
<text x="36.8" y="72.6">DGND</text>
<text x="74.1" y="72.6">DGND</text>
<text x="83" y="72.6">DGND</text>
<text x="91.9" y="72.6">DGND</text>
<text x="100.8" y="72.6">DGND</text>
<text x="143.3" y="73.4">ETH1_SH</text>
<text x="164.8" y="72.6">DGND</text>
<text x="203.9" y="74.3">DGND</text>
<text x="212.8" y="74.3">DGND</text>
<text x="221.7" y="74.3">DGND</text>
<text x="230.6" y="74.3">DGND</text>
<text x="23.4" y="93.6">3.3V</text>
<text x="74.7" y="95.3">ETH0_1.8V_INT</text>
<text x="24.7" y="96.6" transform="rotate(-90 24.7 96.6)">1</text>
<text x="33.6" y="96.6" transform="rotate(-90 33.6 96.6)">1</text>
<text x="78" y="98.3" transform="rotate(-90 78 98.3)">1</text>
<text x="86.9" y="98.3" transform="rotate(-90 86.9 98.3)">1</text>
<text x="20.4" y="102.8">50V</text>
<text x="24.7" y="105.2" transform="rotate(-90 24.7 105.2)">2</text>
<text x="29.3" y="102.8">50V</text>
<text x="33.6" y="105.2" transform="rotate(-90 33.6 105.2)">2</text>
<text x="73.8" y="104.6">50V</text>
<text x="78" y="107" transform="rotate(-90 78 107)">2</text>
<text x="82.7" y="104.6">50V</text>
<text x="86.9" y="107" transform="rotate(-90 86.9 107)">2</text>
<text x="92.5" y="104.2">ETH0_1.8V_INT</text>
<text x="110.2" y="104.2">EVB_1.8V</text>
<text x="119.8" y="104.2">DVDDH</text>
<text x="171" y="104.2">3.3V</text>
<text x="172.3" y="107.2" transform="rotate(-90 172.3 107.2)">1</text>
<text x="181.1" y="107.2" transform="rotate(-90 181.1 107.2)">1</text>
<text x="231.1" y="104.2">ETH1_DVDDH</text>
<text x="234.5" y="107.2" transform="rotate(-90 234.5 107.2)">1</text>
<text x="243.4" y="107.2" transform="rotate(-90 243.4 107.2)">1</text>
<text x="22.6" y="109.9">DGND</text>
<text x="75.9" y="109.9">DGND</text>
<text x="168" y="113.5">50V</text>
<text x="176.9" y="113.5">50V</text>
<text x="230.2" y="113.5">50V</text>
<text x="239.1" y="113.5">50V</text>
<text x="43" y="118.4">3.3V</text>
<text x="64" y="118.4">ETH0_1.8V_INT</text>
<text x="103" y="115.2">1</text>
<text x="106.8" y="118.8">0603</text>
<text x="109.9" y="115.2">2</text>
<text x="170.1" y="118.8">DGND</text>
<text x="172.3" y="115.9" transform="rotate(-90 172.3 115.9)">2</text>
<text x="181.1" y="115.9" transform="rotate(-90 181.1 115.9)">2</text>
<text x="192.4" y="116.7">3.3V</text>
<text x="213.4" y="116.7">ETH1_DVDDH</text>
<text x="232.4" y="118.8">DGND</text>
<text x="234.5" y="115.9" transform="rotate(-90 234.5 115.9)">2</text>
<text x="243.4" y="115.9" transform="rotate(-90 243.4 115.9)">2</text>
<text x="47.8" y="124.1">1</text>
<text x="47.8" y="125.9">2</text>
<text x="63.6" y="125.9">5</text>
<text x="63.6" y="124.1">6</text>
<text x="103" y="122.3">1</text>
<text x="109.9" y="122.3">2</text>
<text x="197.2" y="122.3">1</text>
<text x="197.2" y="124.1">2</text>
<text x="197.2" y="125.9">3</text>
<text x="213" y="125.9">4</text>
<text x="213" y="124.1">5</text>
<text x="213" y="122.3">6</text>
<text x="47.8" y="127.6">3</text>
<text x="63.6" y="127.6">4</text>
<text x="47.8" y="134.7">1</text>
<text x="47.8" y="136.5">2</text>
<text x="63.6" y="136.5">5</text>
<text x="63.6" y="134.7">6</text>
<text x="197.2" y="133">1</text>
<text x="197.2" y="134.7">2</text>
<text x="197.2" y="136.5">3</text>
<text x="213" y="136.5">4</text>
<text x="213" y="134.7">5</text>
<text x="213" y="133">6</text>
<text x="43.9" y="143.7">DGND</text>
<text x="47.8" y="138.3">3</text>
<text x="63.5" y="143.7">DGND</text>
<text x="63.6" y="138.3">4</text>
<text x="193.2" y="141.9">DGND</text>
<text x="212.8" y="141.9">DGND</text>
<text x="230.1" y="182.6">S.EVBBX0000C0R.1.6.0</text>
<text x="253.2" y="191.5">via Talponedo 29/A 33080 Porcia (PN) - Italy</text>
<text x="230.1" y="196.8">Title</text>
<text x="253.2" y="193.3">www.dave.eu</text>
<text x="276.3" y="196.8">PCB Code</text>
<text x="230.1" y="202.2">Size</text>
<text x="231.9" y="204">A3</text>
<text x="235.4" y="198.8">BoraxEVB</text>
<text x="237.2" y="202.2">Document Number</text>
<text x="276.3" y="202.2">Sch Rev</text>
<text x="277.4" y="199.1">See COVER</text>
<text x="285.2" y="202.2">Page Rev</text>
<text x="230.1" y="207.5">Date:</text>
<text x="237.2" y="207.5">Wednesday, December 14, 2016</text>
<text x="237.2" y="204.9">Ethernet Connectors</text>
<text x="265.6" y="207.5">Sheet</text>
<text x="274.5" y="207.5">11</text>
<text x="276.6" y="204.7">See COVER</text>
<text x="279.9" y="207.5">of</text>
<text x="285.2" y="207.5">23</text>
<text x="287.5" y="204.5">1.0.0</text>
</g>
<g font-size="1.6" fill="#00407f">
<text x="25.8" y="29.5" transform="rotate(-90 25.8 29.5)">Sh</text>
<text x="42.2" y="29.2">TRD1+</text>
<text x="153.8" y="29.5" transform="rotate(-90 153.8 29.5)">Sh</text>
<text x="170.2" y="29.2">TRD1+</text>
<text x="40.1" y="30.9">CT_TRD1</text>
<text x="42.2" y="34.5">TRD2+</text>
<text x="42.6" y="32.7">TRD1-</text>
<text x="168.1" y="30.9">CT_TRD1</text>
<text x="170.2" y="34.5">TRD2+</text>
<text x="170.6" y="32.7">TRD1-</text>
<text x="40.1" y="36.3">CT_TRD2</text>
<text x="40.1" y="41.6">CT_TRD3</text>
<text x="42.2" y="39.8">TRD3+</text>
<text x="42.6" y="38.1">TRD2-</text>
<text x="168.1" y="36.3">CT_TRD2</text>
<text x="168.1" y="41.6">CT_TRD3</text>
<text x="170.2" y="39.8">TRD3+</text>
<text x="170.6" y="38.1">TRD2-</text>
<text x="40.1" y="46.9">CT_TRD4</text>
<text x="42.2" y="45.2">TRD4+</text>
<text x="42.6" y="43.4">TRD3-</text>
<text x="168.1" y="46.9">CT_TRD4</text>
<text x="170.2" y="45.2">TRD4+</text>
<text x="170.6" y="43.4">TRD3-</text>
<text x="41.3" y="52.3">LED1_C</text>
<text x="42.6" y="48.7">TRD4-</text>
<text x="169.3" y="52.3">LED1_C</text>
<text x="170.6" y="48.7">TRD4-</text>
<text x="25.8" y="57.8" transform="rotate(-90 25.8 57.8)">Sh</text>
<text x="41.3" y="55.8">LED2_C</text>
<text x="41.4" y="57.6">LED2_A</text>
<text x="41.4" y="54.1">LED1_A</text>
<text x="153.8" y="57.8" transform="rotate(-90 153.8 57.8)">Sh</text>
<text x="169.3" y="55.8">LED2_C</text>
<text x="169.4" y="57.6">LED2_A</text>
<text x="169.4" y="54.1">LED1_A</text>
<text x="50.8" y="125.2">VCCA</text>
<text x="57.1" y="125.2">VCCB</text>
<text x="200.2" y="123.4">VCCA</text>
<text x="200.2" y="125.2">GND</text>
<text x="206.5" y="123.4">VCCB</text>
<text x="208.1" y="125.2">DIR</text>
<text x="50.8" y="127">GND</text>
<text x="50.8" y="128.7">A</text>
<text x="58.8" y="127">DIR</text>
<text x="60.4" y="128.7">B</text>
<text x="200.2" y="127">A</text>
<text x="209.8" y="127">B</text>
<text x="50.8" y="135.8">VCCA</text>
<text x="50.8" y="137.6">GND</text>
<text x="57.1" y="135.8">VCCB</text>
<text x="58.8" y="137.6">DIR</text>
<text x="200.2" y="134.1">VCCA</text>
<text x="200.2" y="135.8">GND</text>
<text x="200.2" y="137.6">A</text>
<text x="206.5" y="134.1">VCCB</text>
<text x="208.1" y="135.8">DIR</text>
<text x="209.8" y="137.6">B</text>
<text x="50.8" y="139.4">A</text>
<text x="60.4" y="139.4">B</text>
</g>
<g font-size="1.6" fill="#00007f">
<text x="45.5" y="26.3">J8</text>
<text x="173.5" y="26.3">J9</text>
<text x="28.6" y="63.7">R147</text>
<text x="33.9" y="63.7">0R</text>
<text x="38.2" y="60.1">7499111221A</text>
<text x="59.4" y="65.4">R75</text>
<text x="69.5" y="65.4">R76</text>
<text x="78.4" y="61.9">C71</text>
<text x="78.4" y="63.7">100nF</text>
<text x="87.3" y="61.9">C73</text>
<text x="87.3" y="63.7">100nF</text>
<text x="96.2" y="61.9">C217</text>
<text x="96.2" y="63.7">100nF</text>
<text x="105.1" y="61.9">C216</text>
<text x="105.1" y="63.7">100nF</text>
<text x="156.6" y="63.7">R146</text>
<text x="162" y="63.7">0R</text>
<text x="166.2" y="60.1">7499111221A</text>
<text x="187.4" y="65.4">R77</text>
<text x="197.5" y="65.4">R78</text>
<text x="208.2" y="63.7">C218</text>
<text x="208.2" y="65.4">100nF</text>
<text x="217.1" y="63.7">C219</text>
<text x="217.1" y="65.4">100nF</text>
<text x="226" y="63.7">C72</text>
<text x="226" y="65.4">100nF</text>
<text x="234.9" y="63.7">C74</text>
<text x="234.9" y="65.4">100nF</text>
<text x="58.5" y="67.2">47R</text>
<text x="69.5" y="67.2">47R</text>
<text x="187.4" y="67.2">47R</text>
<text x="197.5" y="67.2">47R</text>
<text x="18.7" y="101">100nF</text>
<text x="19.4" y="99.2">C75</text>
<text x="27.6" y="101">100nF</text>
<text x="28.3" y="99.2">C76</text>
<text x="72.7" y="101">C79</text>
<text x="81.6" y="101">C80</text>
<text x="72" y="102.8">100nF</text>
<text x="80.9" y="102.8">100nF</text>
<text x="166.2" y="111.7">100nF</text>
<text x="167" y="109.9">C77</text>
<text x="175.1" y="111.7">100nF</text>
<text x="175.8" y="109.9">C78</text>
<text x="228.5" y="111.7">100nF</text>
<text x="229.2" y="109.9">C81</text>
<text x="237.4" y="111.7">100nF</text>
<text x="238.1" y="109.9">C82</text>
<text x="101.5" y="118.8">R402</text>
<text x="48.2" y="122.3">U11</text>
<text x="101.5" y="120.6">0R-1A +50mR-max</text>
<text x="197.5" y="120.6">U10</text>
<text x="48.2" y="131.2">SN74LVC1T45DCKR</text>
<text x="197.5" y="129.5">SN74LVC1T45DCKR</text>
<text x="197.5" y="131.2">U12</text>
<text x="48.2" y="133">U13</text>
<text x="48.2" y="141.9">SN74LVC1T45DCKR</text>
<text x="197.5" y="140.1">SN74LVC1T45DCKR</text>
</g>
<g font-size="1.6" fill="#f00">
<text x="112.3" y="29">ETH_TXRX0_P</text>
<text x="125" y="29">3</text>
<text x="240.4" y="29">ETH1_TXRX0_P</text>
<text x="253.9" y="29">12</text>
<text x="112.3" y="34.3">ETH_TXRX1_P</text>
<text x="112.3" y="32.6">ETH_TXRX0_M</text>
<text x="125" y="34.3">3</text>
<text x="125.2" y="32.6">3</text>
<text x="240.4" y="32.6">ETH1_TXRX0_M</text>
<text x="240.4" y="34.3">ETH1_TXRX1_P</text>
<text x="253.9" y="34.3">12</text>
<text x="254.1" y="32.6">12</text>
<text x="112.3" y="37.9">ETH_TXRX1_M</text>
<text x="112.3" y="39.7">ETH_TXRX2_P</text>
<text x="125" y="39.7">3</text>
<text x="125.2" y="37.9">3</text>
<text x="240.4" y="37.9">ETH1_TXRX1_M</text>
<text x="240.4" y="39.7">ETH1_TXRX2_P</text>
<text x="253.9" y="39.7">12</text>
<text x="254.1" y="37.9">12</text>
<text x="112.3" y="43.2">ETH_TXRX2_M</text>
<text x="112.3" y="45">ETH_TXRX3_P</text>
<text x="125" y="45">3</text>
<text x="125.2" y="43.2">3</text>
<text x="240.4" y="43.2">ETH1_TXRX2_M</text>
<text x="240.4" y="45">ETH1_TXRX3_P</text>
<text x="253.9" y="45">12</text>
<text x="254.1" y="43.2">12</text>
<text x="112.3" y="48.6">ETH_TXRX3_M</text>
<text x="125.2" y="48.6">3</text>
<text x="240.4" y="48.6">ETH1_TXRX3_M</text>
<text x="254.1" y="48.6">12</text>
<text x="75.2" y="76.1">3.3V_ETH0_LED2</text>
<text x="198" y="77.9">3.3V_ETH1_LED2</text>
<text x="75.4" y="79.7">3.3V_ETH0_LED1</text>
<text x="198" y="81.4">3.3V_ETH1_LED1</text>
<text x="174.7" y="125.9">3.3V_ETH1_LED1</text>
<text x="25.4" y="127.7">3.3V_ETH0_LED1</text>
<text x="82" y="128.2">ETH_LED1</text>
<text x="91.9" y="128.2">3</text>
<text x="229.5" y="126.4">ETH1_LED1</text>
<text x="240.4" y="126.4">12</text>
<text x="174.7" y="136.6">3.3V_ETH1_LED2</text>
<text x="229.5" y="137.1">ETH1_LED2</text>
<text x="240.4" y="137.1">12</text>
<text x="25.4" y="138.3">3.3V_ETH0_LED2</text>
<text x="82" y="138.9">ETH_LED2</text>
<text x="91.9" y="138.9">3</text>
</g>
<g font-size="1.6" fill="#7f7f7f">
<text x="101.5" y="111.7">R403</text>
<text x="101.5" y="113.5">Do Not Stuff</text>
<text x="106.8" y="111.7">0603</text>
<text x="106.8" y="113.5">+50mR-max</text>
</g>
</svg>
